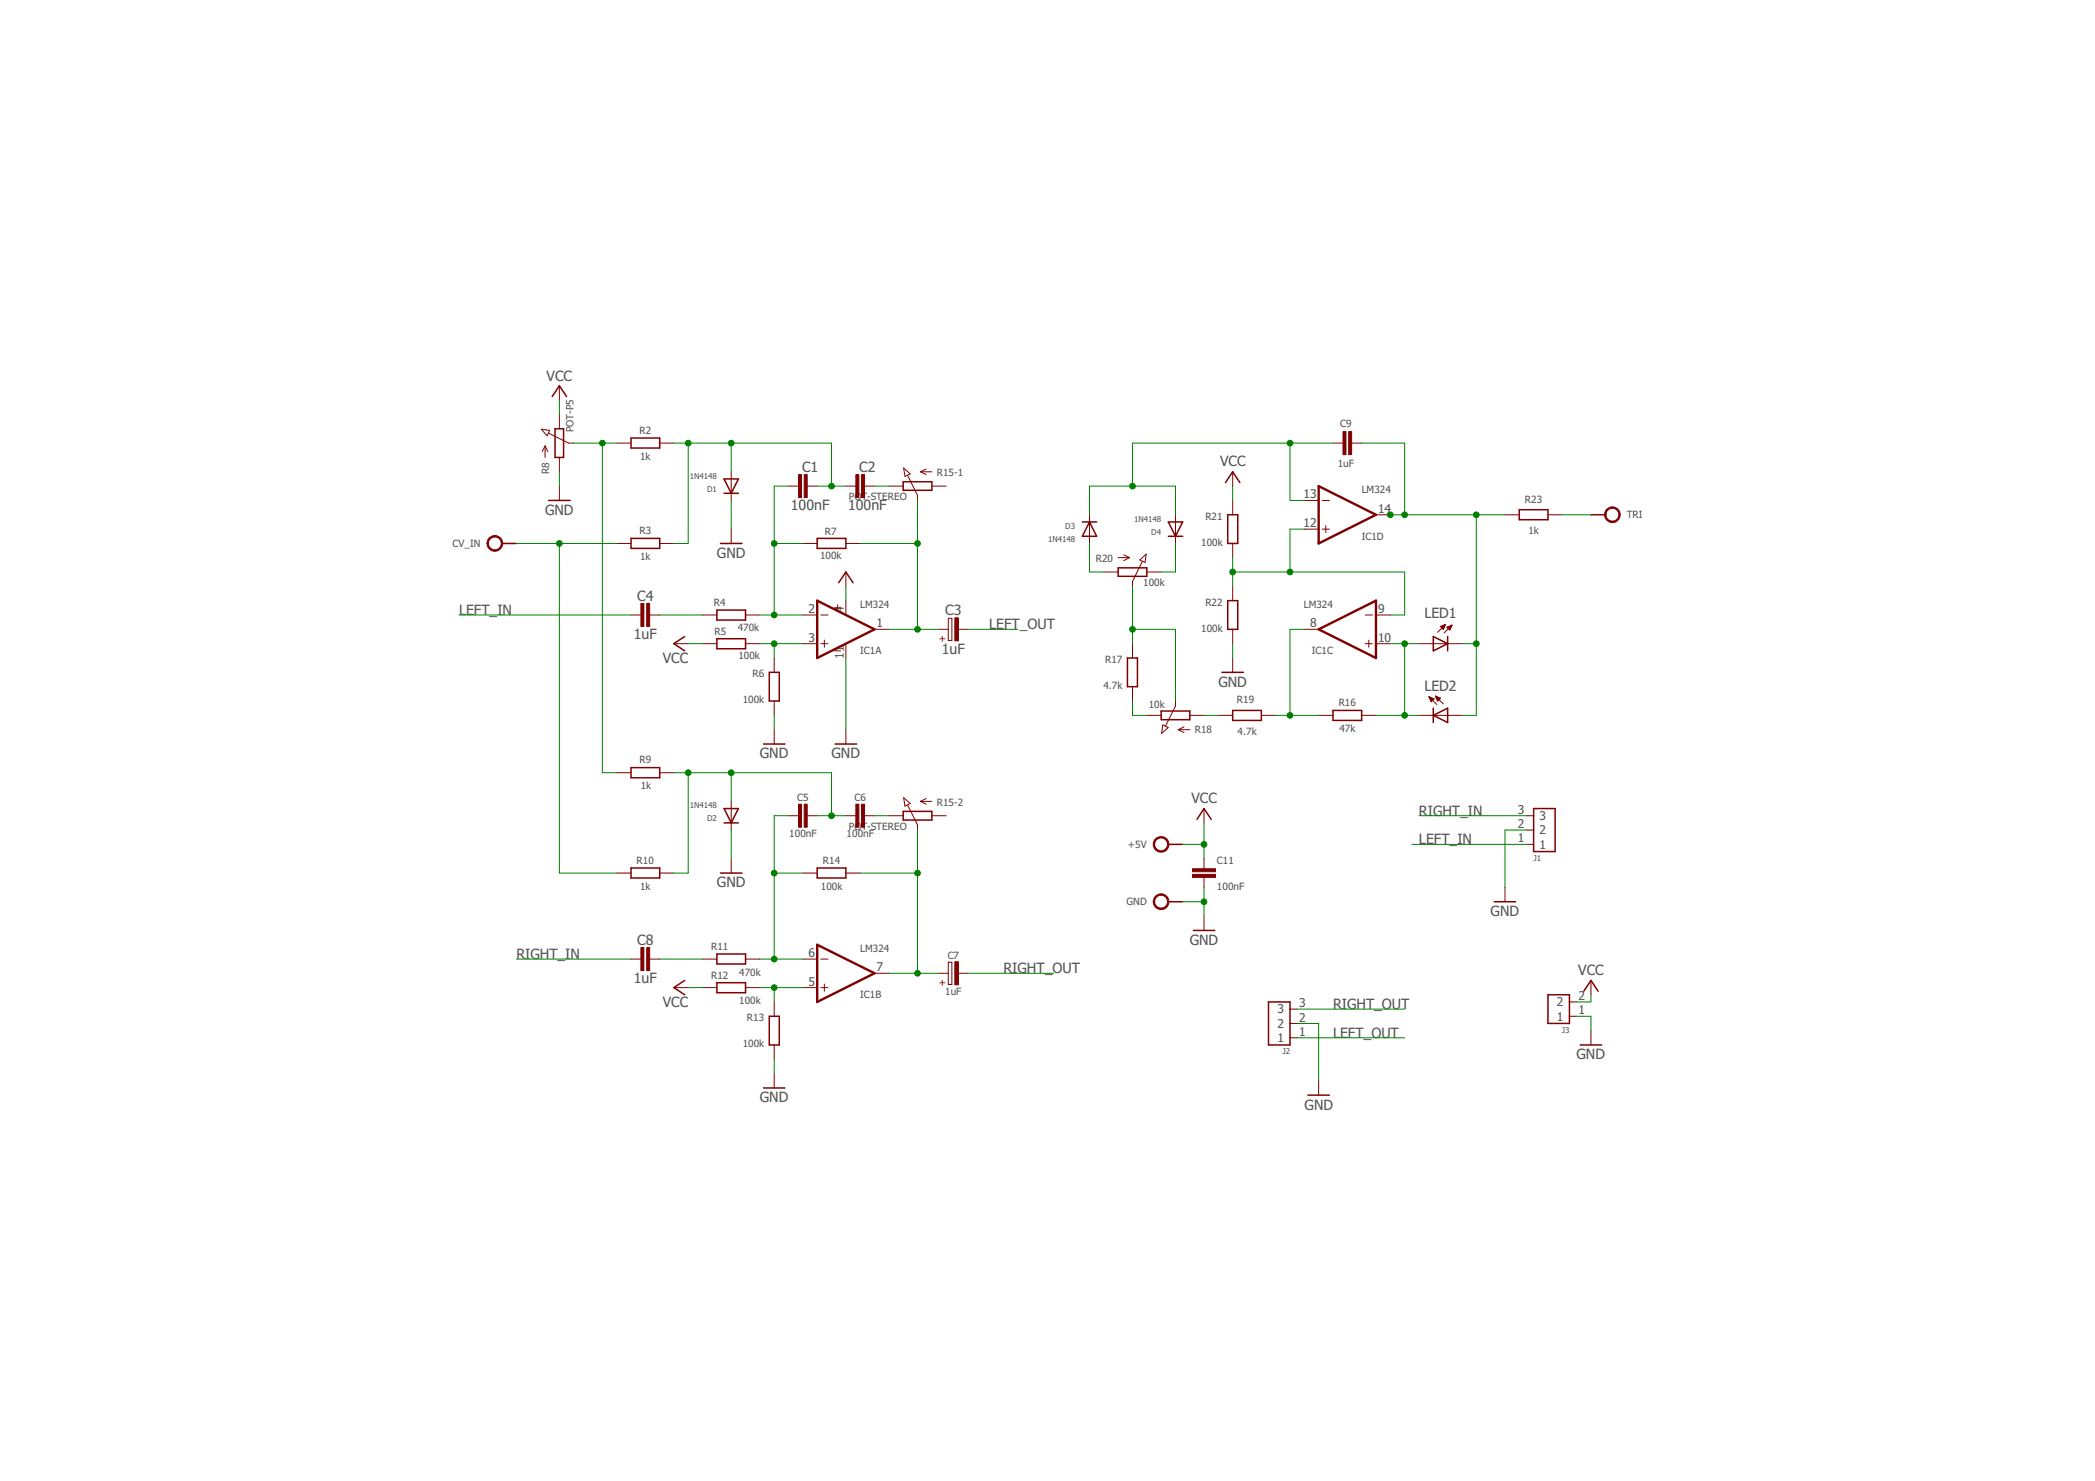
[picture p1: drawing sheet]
<svg xmlns="http://www.w3.org/2000/svg" width="297mm" height="210mm" viewBox="0 0 297 210" stroke-linecap="round" stroke-linejoin="round" font-family="sans-serif">
<path d="M187 68.9l8.1 4.1-8.1 4zM115.9 85.1l8.1 4.1-8.1 4.1zM187 89.2l8.1-4.1v8.2zM115.9 133.9l8.1 4-8.1 4.1z" fill="none" stroke="#800000" stroke-width=".34"/>
<g fill="none" stroke="#800000" stroke-width=".14">
<path d="M79.3 54.7v2M79.3 58.7v2.1M76.8 60.8l1.1 .2-.3 .8zM77.3 63.2v1.6M77.3 63.2l-.4 .8M77.3 63.2l.4 .8M77.8 61.4l2.8 1.4h.7M79.3 64.8v2.1M79.3 68.9v2M87.4 77h2.1M87.4 62.8h2.1M93.5 77h2"/>
<path d="M93.5 62.8h2M103.7 66.9v4M103.7 75v2M111.8 68.9h1.4M113.8 77h2.1M114.4 68.9h1.5M119.9 77h2.1M119.9 68.9h1.4M122.6 68.9h1.4M126 68.9h2.1M128.1 66.3l1 .9-.8 .3zM128.7 67.4l1.4 2.8v.7"/>
<path d="M130.5 66.9h1.6M130.5 66.9l.8 .4M131.3 66.5l-.8 .4M132.1 68.9h2.1M154.5 73v4M158.5 79h1.6M159.3 78.6l.8 .4M160.1 79l-.8 .5M161.6 79.4l.9-.9-.2 1.2zM162 79.6l-1.4 2.8v.7M166.7 73v4M174.8 66.9v2"/>
<path d="M174.8 70.9v2.1M174.8 77v2M184.9 75h2.1M184.9 70.9h2.1M187.5 75h1M187.5 70.9h1M188 74.5v1M189 62.8h1.4M191.6 62.8h1.5M195.1 73h2M213.4 73h2M219.5 73h2"/>
<path d="M89.5 87.2h1.4M92.1 87.2h1.4M95.5 91.2h2.1M99.6 91.2h2M99.6 87.2h2M105.7 91.2h2M105.7 87.2h2M109.8 93.3v2M109.8 99.4v2M113.8 91.2h2.1M113.8 87.2h2.1M116.4 91.2h1"/>
<path d="M116.4 87.2h1M116.9 90.7v1M118.3 86.1h.9M118.3 92.2h.9M118.8 85.7v.9M119.9 81.1v2M119.9 85.1v2.1M119.9 91.2v2.1M124 89.2h2M133.1 89.2h1.4M134.5 87.6h.5v3.2h-.5zM135.8 89.2h1.4"/>
<path d="M156.5 81.1h2M160.6 91.2v2.1M160.6 97.3v2.1M162.6 81.1h2M166.7 99.4v.7l-1.5 2.8M174.8 83.1v2M174.8 89.2v2M174.8 93.3v2M184.9 89.2h2.1M193.6 91.2h1M193.6 87.2h1M194.1 90.7v1"/>
<path d="M195.1 91.2h2M195.1 87.2h2M201.2 91.2h6.1M202.6 98.7l1.1 1.2M202.6 98.7l.7 .4M202.6 98.7l.3 .8 .4-.4M202.6 98.8h.1M202.7 98.9h.2M202.7 99h.4M202.8 99.1h.5M202.8 99.1h.4M202.8 99.3h.3"/>
<path d="M202.9 99.3h.2M202.9 99.4h.1M203.5 98.7l1.1 1.1M203.5 98.7l.7 .3-.4 .4zM203.6 98.7h.1M203.6 98.8h.3M203.6 98.9h.5M203.7 99h.5M203.7 99.1h.4M203.8 99.1h.2M203.8 99.3h.1M204.3 88.8h.5"/>
<path d="M204.3 88.9h.5M204.4 89h.3M204.5 88.7h.4M204.5 89.1h.2M204.6 89.2h.1M204.7 88.6h.2M204.9 88.5h.1M205 88.5l-1.2 1.1M205 88.5l-.8 .3M205 88.5l-.4 .7-.4-.4M205.1 88.9l.8-.3-.4 .7zM205.2 88.9h.5"/>
<path d="M205.2 89h.5M205.3 89.1h.4M205.4 89.2h.2M205.4 88.8h.4M205.5 89.2h.1M205.6 88.7h.2M205.8 88.6h.1M205.9 88.6l-1.2 1.1M87.4 109.5h2.1M93.5 109.5h2M103.7 113.6v4M109.8 103.4v2.1"/>
<path d="M111.8 115.6h1.4M114.4 115.6h1.5M119.9 103.4v2.1M119.9 115.6h1.4M122.6 115.6h1.4M126 115.6h2.1M128.1 113.1l1 .8-.8 .4zM128.7 114.1l1.4 2.8v.7M130.5 113.6h1.6M130.5 113.6l.8 .4M131.3 113.2l-.8 .4M132.1 115.6h2.1"/>
<path d="M162.6 101.4h2M164.9 102.7l.7 .4-.9 .8zM167.1 103.4h1.6M167.1 103.4l.8 .4M167.9 103l-.8 .4M168.7 101.4h2M170.7 114.6v2M172.7 101.4h2.1M178.8 101.4h2.1M187 101.4h2M193.1 101.4h2M201.2 101.4h6.1"/>
<path d="M216.4 115.6h1M216.4 117.6h1M216.4 119.7h1M87.4 123.7h2.1M89.5 135.9h1.4M92.1 135.9h1.4M93.5 123.7h2M95.5 140h2.1M99.6 135.9h2M99.6 140h2M103.7 121.7v2M105.7 135.9h2"/>
<path d="M105.7 140h2M113.8 135.9h2.1M113.8 140h2.1M113.8 123.7h2.1M116.4 135.9h1M116.4 140h1M116.9 139.5v1M119.9 123.7h2.1M124 137.9h2M133.1 137.9h1.4M134.5 136.4h.5v3.1h-.5zM135.8 137.9h1.4"/>
<path d="M170.7 121.7v1.4M170.7 124.4v1.4M170.7 129.8v2.1M213.4 125.8v2M225.6 139v2M109.8 142v2M109.8 148.1v2M109.8 152.2v2M182.9 145.1h1M182.9 147.1h1M182.9 143h1M187 153.2v2"/>
<path d="M222.5 142h1M222.5 144h1M225.6 146.1v2"/>
</g>
<g fill="none" stroke="#800000" stroke-width=".21">
<path d="M78.3 56.2l1-1.5 1 1.5M71.2 77h2M77.8 70.9h3M78.7 60.8h1.2v4h-1.2zM89.5 76.3h4v1.4h-4zM89.5 62.1h4v1.4h-4zM102.2 77h3M102.7 67.9h2l-1 2zM102.7 69.9h2M115.9 76.3h4v1.4h-4zM128.1 68.3h4v1.2h-4zM153.5 74h2"/>
<path d="M154.5 74l1 2h-2zM165.7 74h2l-1 2zM165.7 76h2M173.8 68.4l1-1.5 1 1.5M174.1 73h1.4v4h-1.4zM215.4 72.2h4.1v1.5h-4.1zM225.6 73h2M97.1 90.2l-1.6 1 1.6 1M101.6 86.5h4.1v1.4h-4.1zM101.6 90.5h4.1v1.4h-4.1zM109.1 95.3h1.4v4.1h-1.4zM118.9 82.6l1-1.5 1 1.5"/>
<path d="M158.5 80.5h4.1v1.2h-4.1zM159.9 93.3h1.4v4h-1.4zM173.2 95.3h3.1M174.1 85.1h1.4v4.1h-1.4zM203.2 90.2l2.1 1-2.1 1zM205.3 90.2v2M89.5 108.8h4v1.4h-4zM102.7 114.6h2l-1 2zM102.7 116.6h2M108.2 105.5h3.1M118.4 105.5h3.1M128.1 115h4v1.2h-4z"/>
<path d="M164.6 100.8h4.1v1.2h-4.1zM165.7 119.7h2M169.7 116.1l1-1.5 1 1.5M174.8 100.7h4v1.4h-4zM189 100.7h4.1v1.4h-4.1zM203.2 101.4l2.1-1v2zM203.2 100.4v2M217.4 114.6h3.1v6.1h-3.1zM89.5 123h4v1.4h-4zM97.1 139l-1.6 1 1.6 1M101.6 135.2h4.1v1.4h-4.1zM101.6 139.3h4.1v1.4h-4.1z"/>
<path d="M102.2 123.7h3M115.9 123h4v1.4h-4zM165.7 127.8h2M169.2 131.9h3M211.9 127.8h3M108.2 154.2h3.1M109.1 144h1.4v4.1h-1.4zM179.9 142h3v6.1h-3zM185.4 155.2h3.1M219.5 141h3v4.1h-3zM224 148.1h3.1M224.6 140.5l1-1.5 1 1.5"/>
</g>
<g fill="#800000" stroke="#800000" stroke-width=".14">
<path d="M114 67.3h.4v3.2h-.4z"/>
<path d="M113.2 67.3h.4v3.2h-.4z"/>
<path d="M122.2 67.3h.4v3.2h-.4z"/>
<path d="M121.3 67.3h.5v3.2h-.5z"/>
<path d="M135.4 87.6h.5v3.2h-.5z"/>
<path d="M91.7 85.5h.4v3.3h-.4z"/>
<path d="M90.9 85.5h.4v3.3h-.4z"/>
<path d="M114 114h.4v3.2h-.4z"/>
<path d="M113.2 114h.4v3.2h-.4z"/>
<path d="M122.2 114h.4v3.2h-.4z"/>
<path d="M121.3 114h.5v3.2h-.5z"/>
<path d="M135.4 136.3h.5v3.3h-.5z"/>
<path d="M91.7 134.3h.4v3.3h-.4z"/>
<path d="M90.9 134.3h.4v3.3h-.4z"/>
<path d="M191.2 61.2h.4v3.2h-.4z"/>
<path d="M190.4 61.2h.4v3.2h-.4z"/>
<path d="M169.1 123.9h3.2v.5h-3.2z"/>
<path d="M169.1 123.1h3.2v.4h-3.2z"/>
</g>
<g fill="#800000" stroke="#800000" stroke-width=".14">
<path d="M69.4 76.2a1.11 1.11 0 0 1 1.7 .3 1.11 1.11 0 0 1-.7 1.6 1.11 1.11 0 0 1-1.4-1.1h.3a.91 .91 0 0 1 1.2-.8 .91 .91 0 0 1 .4 1.4 .91 .91 0 0 1-1.5-.1l-.1-.5h-.3l.2-.6z" fill-rule="evenodd"/>
<path d="M227.9 72.1a1.11 1.11 0 0 1 1.7 .3 1.11 1.11 0 0 1-.7 1.6 1.11 1.11 0 0 1-1.4-1h.2a.91 .91 0 0 1 1.2-.9 .91 .91 0 0 1 .4 1.5 .91 .91 0 0 1-1.5-.2l-.1-.4h-.2l.2-.7z" fill-rule="evenodd"/>
<path d="M163.9 127a1.11 1.11 0 0 1 1.7 .3 1.11 1.11 0 0 1-.7 1.6 1.11 1.11 0 0 1-1.4-1.1h.2a.92 .92 0 0 1 1.3-.9 .92 .92 0 0 1 .2 1.6 .92 .92 0 0 1-1.5-.4v-.3h-.2l.1-.3z" fill-rule="evenodd"/>
<path d="M163.9 118.8a1.11 1.11 0 0 1 1.7 .4 1.11 1.11 0 0 1-.7 1.6 1.11 1.11 0 0 1-1.4-1.1h.2a.91 .91 0 0 1 1.3-.9 .91 .91 0 0 1 .2 1.5 .91 .91 0 0 1-1.5-.4v-.2h-.2l.1-.3z" fill-rule="evenodd"/>
</g>
<g fill="none" stroke="#008000" stroke-width=".14">
<path d="M79.3 56.7v2M73.2 77h14.2M79.3 66.9v2M79.3 77v46.7h8.1M81.3 62.8h6.1M85.4 62.8v46.7h2M95.5 62.8h22.4v6.1M97.6 62.8v14.2h-2.1M103.7 62.8v4.1M103.7 70.9v4.1M109.8 77h4M111.8 68.9h-2v18.3"/>
<path d="M115.9 68.9h4M122 77h8.1M124 68.9h2M130.1 70.9v18.3M154.5 73v-4.1h12.2v4.1M154.5 77v4.1h2M166.7 77v4.1h-2.1M174.8 68.9v2M174.8 79v4.1M182.9 62.8v8.1h2M184.9 75h-2v6.1M189 62.8h-28.4v6.1"/>
<path d="M193.1 62.8h6.1v10.2M197.1 73h16.3M209.3 73v28.4h-2M221.5 73h4.1M65.1 87.2h24.4M93.5 87.2h6.1M97.6 91.2h2M107.7 91.2h6.1M107.7 87.2h6.1M109.8 91.2v2.1M119.9 83.1v2M119.9 93.3v10.1"/>
<path d="M126 89.2h7.1M137.2 89.2h7.1M160.6 89.2h6.1v10.2M160.6 99.4v2h2M160.6 83.1v8.1M174.8 91.2v2.1M174.8 81.1h24.4v6.1h-2.1M184.9 89.2h-2v12.2M197.1 91.2h4.1M199.2 91.2v10.2M207.3 91.2h2M95.5 109.5h22.4v6.1"/>
<path d="M97.6 109.5v14.2h-2.1M103.7 109.5v4.1M103.7 117.6v4.1M109.8 101.4v2M111.8 115.6h-2v20.3M115.9 115.6h4M124 115.6h2M130.1 117.6v20.3M167.7 119.7h3M170.7 116.6v5.1M170.7 101.4h2M180.9 101.4h6.1"/>
<path d="M195.1 101.4h6.1M200.2 119.7h16.2M201.2 115.6h15.2M216.4 117.6h-3v8.2M73.2 135.9h16.3M93.5 135.9h6.1M97.6 140h2M107.7 140h6.1M107.7 135.9h6.1M109.8 140v2M109.8 123.7h4M122 123.7h8.1"/>
<path d="M126 137.9h7.1M137.2 137.9h12.2M167.7 127.8h3M170.7 125.8v4M109.8 150.1v2.1M183.9 145.1h3.1v8.1M183.9 143h15.3M183.9 147.1h15.3M223.5 144h2.1v2.1M225.6 141v1h-2.1"/>
</g>
<g fill="#008000" stroke="#008000" stroke-width=".14">
<circle cx="170.7" cy="127.8" r=".4"/>
<circle cx="170.7" cy="119.7" r=".4"/>
<circle cx="130.1" cy="89.2" r=".4"/>
<circle cx="130.1" cy="77" r=".4"/>
<circle cx="109.8" cy="91.2" r=".4"/>
<circle cx="85.4" cy="62.8" r=".4"/>
<circle cx="79.3" cy="77" r=".4"/>
<circle cx="97.6" cy="62.8" r=".4"/>
<circle cx="103.7" cy="62.8" r=".4"/>
<circle cx="117.9" cy="68.9" r=".4"/>
<circle cx="109.8" cy="77" r=".4"/>
<circle cx="109.8" cy="87.2" r=".4"/>
<circle cx="130.1" cy="123.7" r=".4"/>
<circle cx="130.1" cy="137.9" r=".4"/>
<circle cx="109.8" cy="140" r=".4"/>
<circle cx="97.6" cy="109.5" r=".4"/>
<circle cx="103.7" cy="109.5" r=".4"/>
<circle cx="117.9" cy="115.6" r=".4"/>
<circle cx="109.8" cy="123.7" r=".4"/>
<circle cx="109.8" cy="135.9" r=".4"/>
<circle cx="182.9" cy="101.4" r=".4"/>
<circle cx="199.2" cy="91.2" r=".4"/>
<circle cx="199.2" cy="101.4" r=".4"/>
<circle cx="160.6" cy="89.2" r=".4"/>
<circle cx="160.6" cy="68.9" r=".4"/>
<circle cx="182.9" cy="62.8" r=".4"/>
<circle cx="199.2" cy="73" r=".4"/>
<circle cx="209.3" cy="91.2" r=".4"/>
<circle cx="209.3" cy="73" r=".4"/>
<circle cx="197.1" cy="73" r=".4"/>
<circle cx="182.9" cy="81.1" r=".4"/>
<circle cx="174.8" cy="81.1" r=".4"/>
</g>
<g font-size="2" fill="#505050">
<text x="77.5" y="54.1">VCC</text>
<text x="113.7" y="66.9">C1</text>
<text x="121.8" y="66.9">C2</text>
<text x="173" y="66">VCC</text>
<text x="77.3" y="73">GND</text>
<text x="112.1" y="72.3">100nF</text>
<text x="120.3" y="72.3">100nF</text>
<text x="101.7" y="79">GND</text>
<text x="65.1" y="87.2">LEFT_IN</text>
<text x="90.4" y="85.1">C4</text>
<text x="134" y="87.2">C3</text>
<text x="140.2" y="89.2">LEFT_OUT</text>
<text x="202" y="87.6">LED1</text>
<text x="89.9" y="90.6">1uF</text>
<text x="94" y="94">VCC</text>
<text x="133.5" y="92.7">1uF</text>
<text x="172.8" y="97.3">GND</text>
<text x="202" y="97.9">LED2</text>
<text x="107.7" y="107.5">GND</text>
<text x="117.9" y="107.5">GND</text>
<text x="168.9" y="113.8">VCC</text>
<text x="201.2" y="119.7">LEFT_IN</text>
<text x="201.2" y="115.6">RIGHT_IN</text>
<text x="101.7" y="125.8">GND</text>
<text x="211.3" y="129.8">GND</text>
<text x="73.2" y="135.9">RIGHT_IN</text>
<text x="90.4" y="133.9">C8</text>
<text x="142.3" y="138">RIGHT_OUT</text>
<text x="168.7" y="133.9">GND</text>
<text x="89.9" y="139.4">1uF</text>
<text x="94" y="142.7">VCC</text>
<text x="189" y="143">RIGHT_OUT</text>
<text x="223.8" y="138.2">VCC</text>
<text x="189" y="147.1">LEFT_OUT</text>
<text x="223.5" y="150.1">GND</text>
<text x="107.7" y="156.2">GND</text>
<text x="185" y="157.3">GND</text>
</g>
<g font-size="1.7" fill="#505050">
<text x="184.8" y="70.6">13</text>
<text x="184.8" y="74.7">12</text>
<text x="195.4" y="72.7">14</text>
<text x="114.7" y="86.9">2</text>
<text x="119.6" y="86.9" transform="rotate(-90 119.6 86.9)">4</text>
<text x="124.3" y="88.9">1</text>
<text x="185.8" y="88.9">8</text>
<text x="195.4" y="86.9">9</text>
<text x="114.7" y="90.9">3</text>
<text x="119.6" y="93.4" transform="rotate(-90 119.6 93.4)">11</text>
<text x="195.4" y="90.9">10</text>
<text x="215.2" y="117.4">2</text>
<text x="215.2" y="119.4">1</text>
<text x="215.2" y="115.3">3</text>
<text x="218.3" y="118.3">2</text>
<text x="218.3" y="116.2">3</text>
<text x="218.3" y="120.3">1</text>
<text x="114.7" y="135.6">6</text>
<text x="124.3" y="137.7">7</text>
<text x="114.7" y="139.7">5</text>
<text x="181.1" y="143.6">3</text>
<text x="184.2" y="142.7">3</text>
<text x="220.7" y="142.6">2</text>
<text x="223.8" y="141.7">2</text>
<text x="223.8" y="143.8">1</text>
<text x="181.1" y="145.7">2</text>
<text x="181.1" y="147.7">1</text>
<text x="184.2" y="144.8">2</text>
<text x="184.2" y="146.8">1</text>
<text x="220.7" y="144.7">1</text>
</g>
<g font-size="1.4" fill="#505050">
<text x="81.3" y="61.3" transform="rotate(-90 81.3 61.3)">POT-P5</text>
<text x="90.7" y="61.5">R2</text>
<text x="90.8" y="65.1">1k</text>
<text x="190" y="60.5">C9</text>
<text x="77.9" y="67.2" transform="rotate(-90 77.9 67.2)">R8</text>
<text x="120.4" y="70.9">POT-STEREO</text>
<text x="132.8" y="67.5">R15-1</text>
<text x="189.7" y="66.1">1uF</text>
<text x="193.1" y="69.9">LM324</text>
<text x="216.2" y="71.2">R23</text>
<text x="64.2" y="77.5">CV_IN</text>
<text x="90.7" y="75.7">R3</text>
<text x="117" y="75.8">R7</text>
<text x="170.3" y="77.3">100k</text>
<text x="170.9" y="73.7">R21</text>
<text x="193.1" y="76.5">IC1D</text>
<text x="216.7" y="75.7">1k</text>
<text x="230.6" y="73.5">TRI</text>
<text x="90.8" y="79.4">1k</text>
<text x="116.3" y="79.3">100k</text>
<text x="155.4" y="79.7">R20</text>
<text x="162.1" y="83.1">100k</text>
<text x="101.2" y="86">R4</text>
<text x="104.6" y="89.4">470k</text>
<text x="122" y="86.2">LM324</text>
<text x="170.3" y="89.5">100k</text>
<text x="170.9" y="85.9">R22</text>
<text x="184.9" y="86.2">LM324</text>
<text x="101.3" y="90">R5</text>
<text x="104.7" y="93.5">100k</text>
<text x="122" y="92.8">IC1A</text>
<text x="156.7" y="94">R17</text>
<text x="186" y="92.8">IC1C</text>
<text x="105.3" y="99.7">100k</text>
<text x="106.7" y="96">R6</text>
<text x="156.5" y="97.6">4.7k</text>
<text x="162.9" y="100.4">10k</text>
<text x="175.4" y="99.7">R19</text>
<text x="189.8" y="100.1">R16</text>
<text x="169.4" y="103.8">R18</text>
<text x="175.5" y="104.1">4.7k</text>
<text x="189.9" y="103.7">47k</text>
<text x="90.7" y="108.2">R9</text>
<text x="90.9" y="111.9">1k</text>
<text x="113" y="113.6">C5</text>
<text x="121.2" y="113.6">C6</text>
<text x="111.9" y="118.7">100nF</text>
<text x="120" y="118.7">100nF</text>
<text x="120.4" y="117.6">POT-STEREO</text>
<text x="132.8" y="114.2">R15-2</text>
<text x="90.3" y="122.4">R10</text>
<text x="116.7" y="122.4">R14</text>
<text x="159.9" y="120.2">+5V</text>
<text x="172.5" y="122.4">C11</text>
<text x="90.8" y="126.1">1k</text>
<text x="116.4" y="126.1">100k</text>
<text x="159.7" y="128.3">GND</text>
<text x="172.5" y="126.1">100nF</text>
<text x="100.8" y="134.7">R11</text>
<text x="122" y="134.9">LM324</text>
<text x="134.4" y="135.9">C7</text>
<text x="100.8" y="138.8">R12</text>
<text x="104.8" y="138.3">470k</text>
<text x="104.8" y="142.3">100k</text>
<text x="122" y="141.5">IC1B</text>
<text x="134" y="141">1uF</text>
<text x="105.3" y="148.4">100k</text>
<text x="105.9" y="144.8">R13</text>
</g>
<g font-size="1.4" fill="#800000">
<text x="133.1" y="91">+</text>
<text x="133.1" y="139.7">+</text>
</g>
<g font-size="1.1" fill="#505050">
<text x="97.8" y="67.9">1N4148</text>
<text x="100.3" y="69.7">D1</text>
<text x="148.6" y="76.8">1N4148</text>
<text x="151" y="75">D3</text>
<text x="160.8" y="74">1N4148</text>
<text x="163.2" y="75.8">D4</text>
<text x="97.8" y="114.6">1N4148</text>
<text x="100.3" y="116.4">D2</text>
<text x="217.4" y="122">J1</text>
<text x="181.8" y="149.4">J2</text>
<text x="221.4" y="146.4">J3</text>
</g>
</svg>
